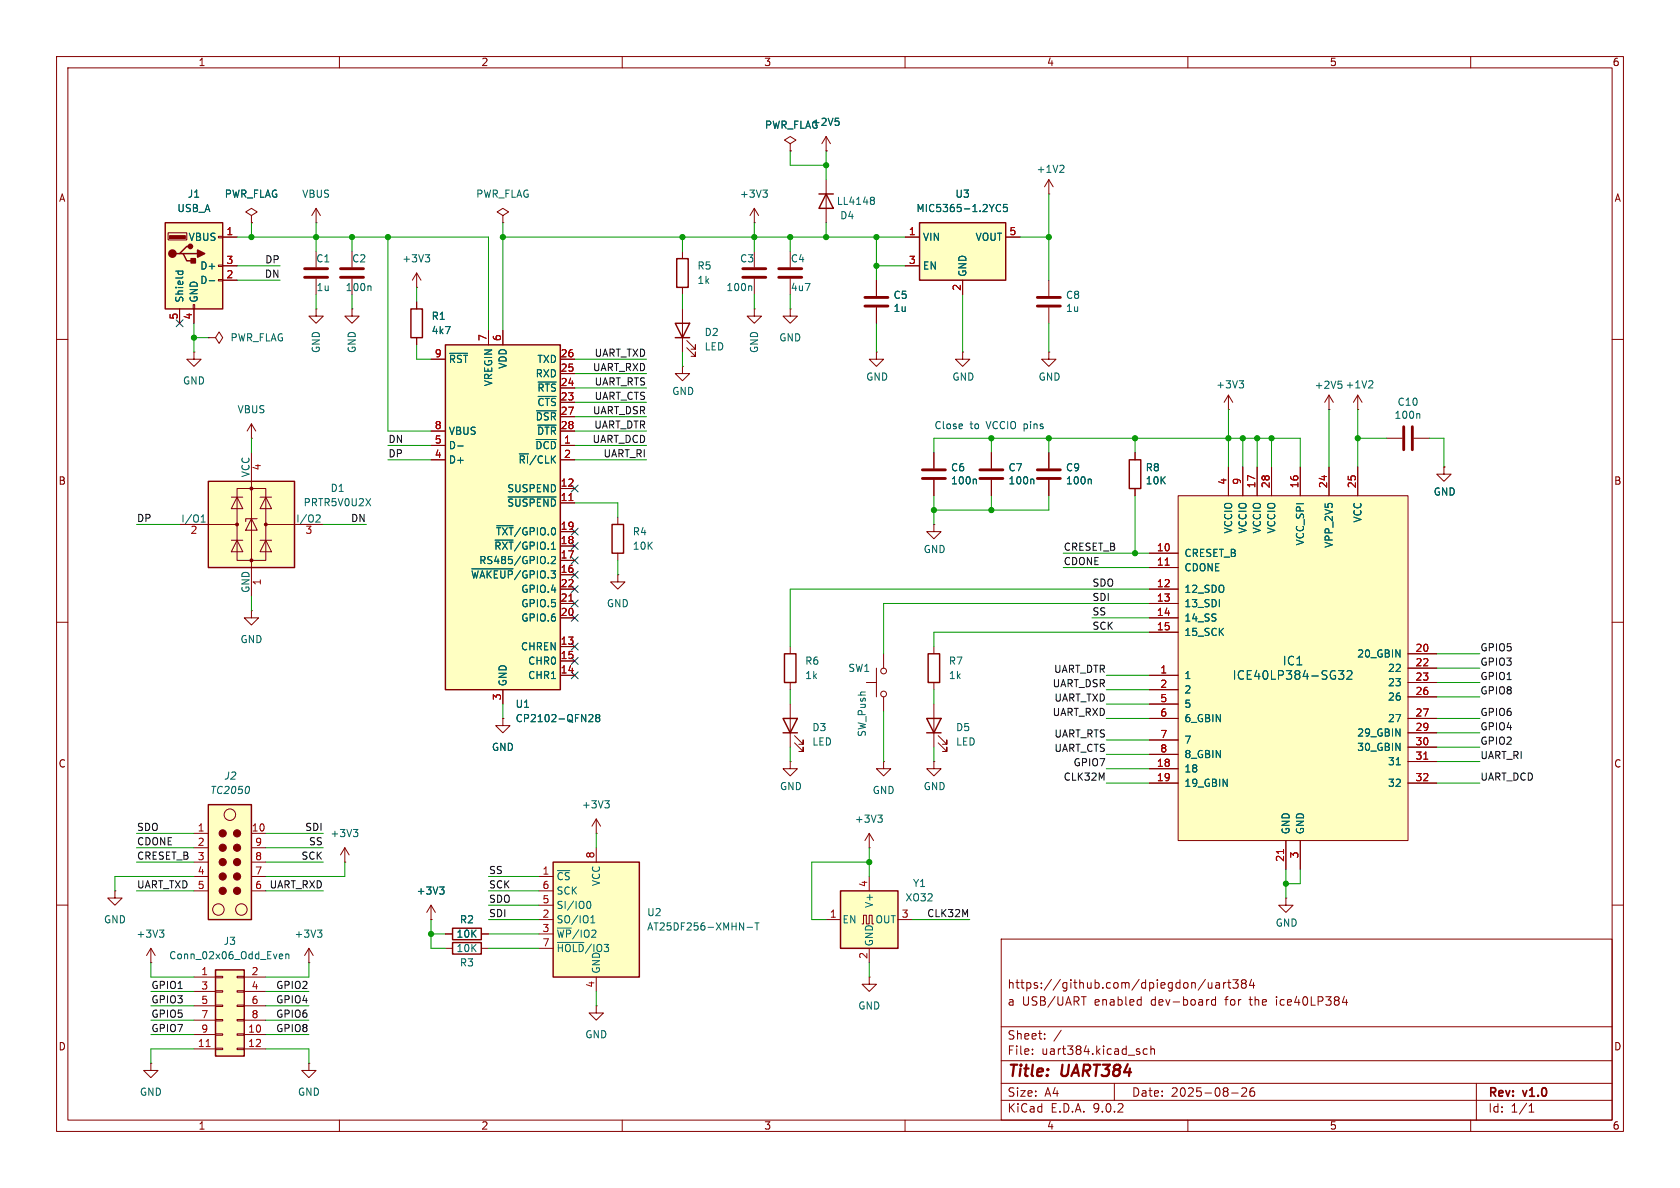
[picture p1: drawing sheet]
<svg xmlns="http://www.w3.org/2000/svg" width="297mm" height="210mm" viewBox="0 0 297 210" stroke-linecap="round" stroke-linejoin="round" font-family="sans-serif">
<g fill="none" stroke="#840000" stroke-width=".18">
<path d="M10 10h277v190h-277zM12 12h273v186h-273zM60 10v2M110 10v2M160 10v2M210 10v2M260 10v2M55.9 39.4h.1M55.9 36.8l-.8 1.3M55.9 36.8l.7 1.3M55.9 36.8v2.6M185.4 34.3h.1"/>
<path d="M185.4 31.8v2.5M185.4 31.8l-.7 1.2M185.4 31.8l.8 1.2M36.8 59.7h1.3l.6-1 .7 1-.7 1-.6-1M36.8 59.7h.1M73.7 50.8h.1M73.7 48.3v2.5M73.7 53.3v1.3M73.7 59.7v1.3M73.7 48.3l-.8 1.2M73.7 48.3l.7 1.2M185.4 49.5v2.8"/>
<path d="M185.4 54.4v2.8M10 60h2M170.2 62.2v1.3h1.2l-1.2 1.3-1.3-1.3h1.3M170.2 62.2h.1M185.4 62.2v1.3h1.3l-1.3 1.3-1.3-1.3h1.3M185.4 62.2h.1M285 60h2M10 110h2M285 110h2M10 160h2M177 166h108v32h-108zM191.2 176.2h.8"/>
<path d="M201.3 176.7l.4 .1M201.7 176.2v1.5M201.7 177.6l-.4 .1M213.1 173.1l-1.3 2M213.6 173.7l.1 .9 .3 .1 .2-.1M213.6 176.7h.1M214.2 173.7v1M214.9 176.8l-.4-.1-.3 .3v.4l.1 .2h.6M214.9 176.2v1.5M215 173.8h.5l.1 .9M215.6 174.1h-.5a.29 .29 0 0 0-.2 .3 .29 .29 0 0 0 .2 .3l.5-.1M216.3 173.7v1"/>
<path d="M216.7 173.7l-.2 .1-.2 .2M217 173.7h.6M217.2 173.2v1.3l.4 .2M218 173.2h.9l-.5 .6 .4 .1v.7l-.2 .1h-.4l-.2-.1M219.7 173.8l-.2 .3v.5l.2 .1 .5-.1 .1-.2-.1-.4-.2-.2M219.7 173.8l-.2-.2 .2-.4 .5 .1 .1 .2-.3 .3M219.7 173.8h.3M221.2 173.1l-.3 1.1h.9M221.6 173.7v1M237.3 177.2h.9M238 176.7v1M285 160h2"/>
<path d="M60 198v2M110 198v2M160 198v2M177 194.5h108M177 191.5h108M177 187.5h108M177 181.5h108M182.5 186.3v.1M182.5 185.5v.1M184.7 183.6v.1M184.7 182.8v.1M187.6 182.1l-1.3 2"/>
<path d="M197 191.5v3M202.8 185.5l-.4-.1-.3 .3v.4l.1 .2h.6M203.5 185.5l.2-.1 .3 .1 .1 .9M203.5 184.9v1.5M210 198v2M217.7 193.2h1.2M219.5 192.4l.6-.1 .2 .1 .1 .3-.9 1.1h.9M221.7 192.3a.59 .59 0 0 0-.7 .6v.6l.1 .2 .4 .1 .2-.1 .1-.5-.1-.3h-.5l-.2 .3M260 198v2M261 191.5v6.5M270.3 196.6h.9M270.3 195.5l.4-.4v1.5"/>
</g>
<path d="M183.4 52.6h4.1M183.4 54.1h4.1" fill="none" stroke="#840000" stroke-width=".51"/>
<path d="M187.9 29.2l.2 .2-.1 .3-.7 .8h.8M75.2 45h.8l-.5 .5M75.7 45.5l.3 .3v.3l-.3 .2" fill="none" stroke="#006464" stroke-width=".18"/>
<path d="M72.6 54.6h2.1v5.1h-2.1z" fill="none" stroke="#840000" stroke-width=".25"/>
<path d="M162.6 39.4h15.2v10.1h-15.2z" fill="#ffffc2"/>
<path d="M144.8 34.3h2.5M146 34.3l1.3 2.5h-2.5zM162.6 39.4h15.2v10.1h-15.2z" fill="none" stroke="#840000" stroke-width=".25"/>
<path d="M44.4 38.1l1.1-.6-1.1-.7-1 .7 1 .6v1.3M44.4 39.4h.1M146 31.8v7.6M160 41.9h2.6M160 47h2.6M170.2 49.5v2.6M177.8 41.9h2.5M165.1 80v2.8M165.1 84.8v2.8" fill="none" stroke="#840000" stroke-width=".18"/>
<path d="M154.1 34.9h.2l.3 .2-.3 .3M154.1 35.4h.2M154.3 35.4l.3 .3v.2l-.1 .2h-.4M176.1 36.9l.2 .4 .4 .1 .2-.1M176.9 36.3l-.2-.2-.4 .1-.2 .5M178 36.1h-.6v.6l.2-.1 .4 .1 .1 .2-.1 .4-.1 .1-.5-.1M172.4 84.7l.2 .2v.6" fill="none" stroke="#006464" stroke-width=".18"/>
<path d="M163.1 83.1h4M163.1 84.6h4" fill="none" stroke="#840000" stroke-width=".51"/>
<path d="M29.2 39.4h10.2v15.2h-10.2z" fill="#ffffc2"/>
<path d="M29.2 39.4h10.2v15.2h-10.2zM31.7 44.8h.7l.6 1.3h1.3M32.4 44.8h2.5M33.7 43.6h-.7l-1.3 1.2h-.6M108.2 92.7h2v5.1h-2zM199.6 81.3h2.1v5.1h-2.1z" fill="none" stroke="#840000" stroke-width=".25"/>
<g fill="#840000" stroke="#840000" stroke-width=".25">
<path d="M33.8 45.7h.7v.8h-.7z"/>
<path d="M34.9 44.2l1.3 .6-1.3 .7z"/>
<circle cx="30.5" cy="44.8" r=".63"/>
<circle cx="33.7" cy="43.6" r=".38"/>
</g>
<path d="M30 41.7h2.8v.5h-2.8z" fill="#840000" stroke="#840000" stroke-width=".18"/>
<g fill="none" stroke="#840000" stroke-width=".18">
<path d="M29.7 41.1h3.3v1.3h-3.3zM31.7 54.6v2.6M34.2 53.8h.2v.8h-.2zM34.3 54.6v2.6M38.6 41.8h.8v.2h-.8zM38.6 46.9h.8v.2h-.8zM38.6 49.4h.8v.3h-.8zM39.4 41.9h2.5M39.4 47h2.5M39.4 49.5h2.5M62.2 54.6v1.3h1.3l-1.3 1.3-1.2-1.3h1.2M62.2 54.6h.1"/>
<path d="M154.9 49.5v2.8M154.9 54.4v2.8M154.9 62.2v1.3h1.3l-1.3 1.3-1.2-1.3h1.2M154.9 62.2h.1M240 72.4h.1M240 69.9l-.7 1.2M240 69.9l.8 1.2M240 69.9v2.5M245.1 77.5h2.8M249.9 77.5h2.8M109.2 91.4v1.3M109.2 97.8v1.3"/>
<path d="M175.3 80v2.8M175.3 84.8v2.8M185.4 80v2.8M185.4 84.8v2.8M200.7 80v1.3M200.7 86.4v1.2"/>
</g>
<path d="M31.1 47.9h1.2M31.5 47.9v.4M32.3 47.9v.4M37 49.6h1M242.5 67.3l.2 .2-.1 .3-.7 .8h.8M250.8 73.1l.2 .2v.7M182.6 84.7l.2 .2v.6M192.7 84.7l.2 .2v.6" fill="none" stroke="#006464" stroke-width=".18"/>
<path d="M152.9 52.6h4.1M152.9 54.1h4.1M248.2 75.4v4.1M249.7 75.4v4.1M173.2 83.1h4.1M173.2 84.6h4.1M183.4 83.1h4.1M183.4 84.6h4.1" fill="none" stroke="#840000" stroke-width=".51"/>
<path d="M78.7 61h20.4v60.9h-20.4z" fill="#ffffc2"/>
<path d="M78.7 61h20.4v60.9h-20.4z" fill="none" stroke="#840000" stroke-width=".25"/>
<g fill="none" stroke="#840000" stroke-width=".18">
<path d="M86.4 58.4v2.6M88.9 58.4v2.6M76.2 63.5h2.5M76.2 76.2h2.5M76.2 78.7h2.5M99.1 63.5h2.5M99.1 76.2h2.5M99.1 78.7h2.5M99.1 66h2.5M99.1 68.6h2.5M99.1 71.1h2.5M99.1 73.7h2.5"/>
<path d="M234.9 72.4h.1M234.9 69.9l-.7 1.2M234.9 69.9l.8 1.2M234.9 69.9v2.5M76.2 81.3h2.5M99.1 81.3h2.5M99.1 86.4h2.5M99.1 88.9h2.5M99.1 94h2.5M99.1 96.5h2.5M99.1 99.1h2.5M99.1 101.6h2.5"/>
<path d="M99.1 104.1h2.5M99.1 106.7h2.5M99.1 109.2h2.5M99.1 114.3h2.5M99.1 116.8h2.5M99.1 119.4h2.5M109.2 101.6v1.3h1.3l-1.3 1.2-1.3-1.2h1.3M109.2 101.6h.1M88.9 127v1.3h1.3l-1.3 1.2-1.3-1.2h1.3M88.9 127h.1M88.9 121.9v2.6M105.4 147.3h.1"/>
<path d="M105.4 144.8l-.8 1.3M105.4 144.8l.8 1.3M105.4 144.8v2.5M227.3 158.8v1.2h1.3l-1.3 1.3-1.2-1.3h1.2M227.3 158.8h.1M105.4 177.8v1.3h1.3l-1.3 1.2-1.3-1.2h1.3M105.4 177.8h.1M54.6 188v1.2h1.3l-1.3 1.3-1.3-1.3h1.3M54.6 188h.1"/>
</g>
<g fill="none" stroke="#006464" stroke-width=".18">
<path d="M79.5 62.5h3.2M80.9 78.8h1M94.8 77.7h3.5M94.8 72.6h3.5M95.1 75.2h3.2M95.1 67.5h3.2M95.1 70.1h3.2M236.6 67.4h.6M237 67.9l.2 .2M237.2 68.4l-.2 .3M87.5 95.5h3.2M87.8 92.9h2.9"/>
<path d="M89.8 87.9h8.5M96.9 99.5v.1M97.5 98.5l.5-.1 .2 .3-.8 .9h.8M83.4 100.6h7.3M104.3 126.3l.4 .1 .1 .3-.8 .9h.8M105.5 126.9l-.2-.3 .2-.3h.3l.2 .3-.2 .3M105.5 126.9l-.2 .2 .1 .4 .1 .1 .4-.1 .1-.2v-.2l-.2-.2M105.5 126.9h.3M106.9 141.5h.8l-.4 .5M107.5 142l.2 .3v.3l-.2 .2"/>
</g>
<path d="M100.6 88.5h.7M100.6 106.3h.7" fill="none" stroke="#a90000" stroke-width=".18"/>
<path d="M38.1 171.5h5.1v15.2h-5.1z" fill="#ffffc2"/>
<path d="M138.7 115.6h2v5.1h-2zM38.1 171.5h5.1v15.2h-5.1z" fill="none" stroke="#840000" stroke-width=".25"/>
<g fill="none" stroke="#840000" stroke-width=".18">
<path d="M139.7 114.3v1.3M139.7 120.7v1.2M34.3 172.7h3.8M34.3 175.3h3.8M34.3 177.8h3.8M38.1 172.6h1.3v.2h-1.3zM38.1 175.1h1.3v.3h-1.3zM38.1 177.7h1.3v.2h-1.3zM41.9 172.6h1.3v.2h-1.3zM41.9 175.1h1.3v.3h-1.3zM41.9 177.7h1.3v.2h-1.3zM43.2 172.7h3.8"/>
<path d="M43.2 175.3h3.8M43.2 177.8h3.8M34.3 180.3h3.8M34.3 182.9h3.8M34.3 185.4h3.8M38.1 180.2h1.3v.3h-1.3zM38.1 182.8h1.3v.2h-1.3zM38.1 185.3h1.3v.2h-1.3zM41.9 180.2h1.3v.3h-1.3zM41.9 182.8h1.3v.2h-1.3zM41.9 185.3h1.3v.2h-1.3zM43.2 180.3h3.8"/>
<path d="M43.2 182.9h3.8M43.2 185.4h3.8"/>
</g>
<path d="M36.4 185h.8" fill="none" stroke="#a90000" stroke-width=".18"/>
<path d="M49.6 168.6l.3 .1 .1 .2-.6 .2M49.9 169.4l-.3 .1M50.5 168.8l.2-.2 .3 .1 .1 .8M50.5 168.6v.9" fill="none" stroke="#006464" stroke-width=".18"/>
<path d="M36.8 142.2h7.6v20.4h-7.6z" fill="#ffffc2"/>
<path d="M138.4 127h2.6l-1.3 2.5zM138.4 129.5h2.6M36.8 142.2h7.6v20.4h-7.6z" fill="none" stroke="#840000" stroke-width=".25"/>
<g fill="none" stroke="#840000" stroke-width=".18">
<path d="M139.7 134.6v1.3h1.3l-1.3 1.3-1.3-1.3h1.3M139.7 134.6h.1M139.7 124.5v7.6M140.5 131.3l1.5 1.5v-.7v.7h-.8M140.5 130l1.5 1.6v-.8v.8h-.8M34.3 147.3h2.5M34.3 149.9h2.5M34.3 152.4h2.5M34.3 154.9h2.5M34.3 157.5h2.5M44.4 147.3h2.6M44.4 149.9h2.6"/>
<path d="M44.4 152.4h2.6M44.4 154.9h2.6M44.4 157.5h2.6"/>
<circle cx="40.6" cy="144" r="1.02"/>
<circle cx="38.6" cy="160.8" r="1.02"/>
<circle cx="42.7" cy="160.8" r="1.02"/>
</g>
<g fill="#840000" stroke="#840000" stroke-width=".18">
<circle cx="39.4" cy="147.3" r=".63"/>
<circle cx="39.4" cy="149.9" r=".63"/>
<circle cx="39.4" cy="152.4" r=".63"/>
<circle cx="39.4" cy="154.9" r=".63"/>
<circle cx="39.4" cy="157.5" r=".63"/>
<circle cx="41.9" cy="147.3" r=".63"/>
<circle cx="41.9" cy="149.9" r=".63"/>
<circle cx="41.9" cy="152.4" r=".63"/>
<circle cx="41.9" cy="154.9" r=".63"/>
<circle cx="41.9" cy="157.5" r=".63"/>
</g>
<path d="M44.1 139.3v.5" fill="none" stroke="#006464" stroke-width=".18"/>
<path d="M97.8 152.4h15.2v20.3h-15.2z" fill="#ffffc2"/>
<path d="M119.4 57.2h2.5l-1.3 2.5zM119.4 59.7h2.5M119.6 45.7h2.1v5.1h-2.1zM164.1 115.6h2v5.1h-2zM163.8 127h2.6l-1.3 2.5zM163.8 129.5h2.6M97.8 152.4h15.2v20.3h-15.2zM80 166.6h5.1v2.1h-5.1zM80 164.1h5.1v2h-5.1z" fill="none" stroke="#840000" stroke-width=".25"/>
<g fill="none" stroke="#840000" stroke-width=".18">
<path d="M88.9 38.1l1-.6-1-.7-1 .7 1 .6v1.3M88.9 39.4h.1M133.3 39.4h.1M133.3 36.8v2.6M133.3 36.8l-.7 1.3M133.3 36.8l.8 1.3M139.7 25.4l1-.6-1-.7-1 .7 1 .6v1.3M139.7 26.7h.1M146 26.7h.1M146 24.1l-.7 1.3M146 24.1l.8 1.3M146 24.1v2.6"/>
<path d="M55.9 54.6v1.3h1.2l-1.2 1.3-1.3-1.3h1.3M55.9 54.6h.1M55.9 44.5v2.7M55.9 49.3v2.8M62.2 44.5v2.7M62.2 49.3v2.8M120.6 44.5v1.2M120.6 50.8v1.3M120.6 54.6v7.6M133.3 54.6v1.3h1.3l-1.3 1.3-1.2-1.3h1.2M133.3 54.6h.1M133.3 44.5v2.7"/>
<path d="M133.3 49.3v2.8M139.7 54.6v1.3h1.3l-1.3 1.3-1.3-1.3h1.3M139.7 54.6h.1M139.7 44.5v2.7M139.7 49.3v2.8M121.4 61.5l1.5 1.5v-.8v.8h-.7M121.4 60.2l1.5 1.5v-.7v.7h-.7M217.2 72.4h.1M217.2 69.9l-.8 1.2M217.2 69.9l.7 1.2M217.2 69.9v2.5M165.1 92.7v1.3h1.3l-1.3 1.3-1.3-1.3h1.3"/>
<path d="M165.1 92.7h.1M255.3 82.6v1.2h1.2l-1.2 1.3-1.3-1.3h1.3M255.3 82.6h.1M154.9 118.1v5.1M156.2 115.6v2.5M165.1 114.3v1.3M153.2 120.7h1.7M156.2 134.6v1.3h1.3l-1.3 1.3-1.3-1.3h1.3M156.2 134.6h.1M156.2 123.2v2.5M165.1 134.6v1.3h1.3l-1.3 1.3-1.3-1.3h1.3M165.1 134.6h.1"/>
<path d="M165.1 120.7v1.2M165.1 124.5v7.6M165.9 131.3l1.5 1.5v-.7v.7h-.8M165.9 130l1.5 1.6v-.8v.8h-.8M20.3 157.5v1.3h1.3l-1.3 1.2-1.3-1.2h1.3M20.3 157.5h.1M61 152.4h.1M61 149.9l-.8 1.2M61 149.9l.7 1.2M61 149.9v2.5M95.2 154.9h2.6M95.2 157.5h2.6"/>
<path d="M105.4 149.9v2.5M153.7 149.9h.1M153.7 147.3l-.8 1.3M153.7 147.3l.7 1.3M153.7 147.3v2.6M26.7 170.2h.1M26.7 167.6l-.8 1.3M26.7 167.6l.7 1.3M26.7 167.6v2.6M54.6 170.2h.1M54.6 167.6l-.8 1.3M54.6 167.6l.8 1.3"/>
<path d="M54.6 167.6v2.6M76.2 162.6h.1M76.2 160l-.8 1.3M76.2 160l.8 1.3M76.2 160v2.6M78.7 165.1h1.3M78.7 167.6h1.3M85.1 165.1h1.3M85.1 167.6h1.3M95.2 160h2.6M95.2 162.6h2.6M95.2 165.1h2.6"/>
<path d="M95.2 167.6h2.6M105.4 172.7v2.6M26.7 188v1.2h1.2l-1.2 1.3-1.3-1.3h1.3M26.7 188h.1"/>
<circle cx="156.2" cy="118.6" r=".51"/>
<circle cx="156.2" cy="122.7" r=".51"/>
</g>
<g fill="none" stroke="#006464" stroke-width=".18">
<path d="M134.9 33.6h.7l-.4 .5M135.4 34.1l.2 .2v.3l-.2 .3M147.7 20.9h.6M148.1 21.4l.2 .2v.3l-.2 .3M65.4 50.5l.2 .2v.7M132.7 50.5l.2 .2v.7M219.1 67.3h.7l-.4 .5M219.6 67.8l.2 .2v.3l-.2 .3M62.5 146.6h.8l-.5 .5M63 147.1l.3 .3v.3l-.3 .2M77.7 156.8h.8l-.4 .5M78.3 157.3l.2 .2v.3l-.2 .3"/>
<path d="M103.8 159.5l.2-.2a.68 .68 0 0 1 .5 .7 .68 .68 0 0 1-.5 .6l-.2-.1M155.2 144.1h.8l-.5 .5M155.7 144.6l.3 .2v.3l-.3 .3M28.2 164.4h.8l-.5 .5M28.7 164.9l.3 .2v.3l-.3 .3M56.1 164.4h.8l-.4 .5M56.7 164.9l.2 .2v.3l-.2 .3M98.5 166.6h4.7M104.4 163.1h.8M104.4 162.2l.4-.3v1.2M132.1 163.9h.9M133.5 163.1h.7"/>
<path d="M133.8 163.1v1.3"/>
</g>
<path d="M53.8 47.5h4.1M53.8 49h4.1M60.2 47.5h4.1M60.2 49h4.1M131.3 47.5h4.1M131.3 49h4.1M137.7 47.5h4M137.7 49h4" fill="none" stroke="#840000" stroke-width=".51"/>
<path d="M148.6 157.5h10.1v10.1h-10.1z" fill="#ffffc2"/>
<path d="M148.6 157.5h10.1v10.1h-10.1z" fill="none" stroke="#840000" stroke-width=".25"/>
<path d="M153.7 154.9v2.6M146 162.6h2.6M152.4 163.3h.3v-1.5h.5v1.5h.5v-1.5h.5v1.5h.2M153.7 172.7v1.3h1.2l-1.2 1.3-1.3-1.3h1.3M153.7 172.7h.1M153.7 167.6v2.6M158.7 162.6h2.6" fill="none" stroke="#840000" stroke-width=".18"/>
<path d="M208.3 87.6h40.6v61h-40.6z" fill="#ffffc2"/>
<g fill="none" stroke="#840000" stroke-width=".18">
<path d="M120.6 64.8v1.2h1.3l-1.3 1.3-1.2-1.3h1.2M120.6 64.8h.1M203.2 97.8h5.1M208.3 87.6h40.6v61h-40.6zM217.2 82.6v5M219.7 82.6v5M222.2 82.6v5M224.8 82.6v5M229.9 82.6v5M234.9 82.6v5M240 82.6v5M44.4 108v1.2h1.3l-1.3 1.3-1.2-1.3h1.2"/>
<path d="M44.4 108h.1M203.2 100.3h5.1M203.2 104.1h5.1M203.2 106.7h5.1M203.2 109.2h5.1M203.2 111.8h5.1M203.2 119.4h5.1M248.9 115.6h5.1M248.9 118.1h5.1M203.2 121.9h5.1M203.2 124.5h5.1M203.2 127h5.1"/>
<path d="M203.2 130.8h5.1M203.2 133.4h5.1M203.2 135.9h5.1M203.2 138.4h5.1M248.9 127h5.1M248.9 138.4h5.1M248.9 120.7h5.1M248.9 123.2h5.1M248.9 129.5h5.1M248.9 132.1h5.1M248.9 134.6h5.1M227.3 148.6v5.1"/>
<path d="M229.9 148.6v5.1"/>
</g>
<path d="M206 99.9h.7M251.7 134.2h.7M226.9 150.2v.7" fill="none" stroke="#a90000" stroke-width=".18"/>
<path d="M236.6 118.6h1l-.5 .5 .4 .2v.6l-.2 .2h-.5l-.2-.2M238.1 118.7l.6-.1 .2 .1 .1 .3-.9 1.1h.9M246.8 135.2h.8" fill="none" stroke="#006464" stroke-width=".18"/>
<path d="M36.8 85.1h15.3v15.2h-15.3z" fill="#ffffc2"/>
<path d="M36.8 85.1h15.3v15.2h-15.3z" fill="none" stroke="#840000" stroke-width=".25"/>
<g fill="none" stroke="#840000" stroke-width=".18">
<path d="M44.4 39.4h.1M139.7 26.7h.1M146 26.7h.1M31.7 54.6v2.6M34.3 54.6v2.6M39.4 41.9h2.5M39.4 47h2.5M39.4 49.5h2.5M73.7 53.3v1.3M73.7 59.7v1.3M86.4 58.4v2.6M88.9 58.4v2.6"/>
<path d="M154.9 49.5v2.8M154.9 54.4v2.8M160 41.9h2.6M160 47h2.6M170.2 49.5v2.6M177.8 41.9h2.5M34.3 62.2v1.3h1.3l-1.3 1.3-1.3-1.3h1.3M34.3 62.2h.1M44.4 77.5h.1M44.4 74.9v2.6M44.4 74.9l-.7 1.3M44.4 74.9l.8 1.3"/>
<path d="M76.2 63.5h2.5M76.2 76.2h2.5M76.2 78.7h2.5M99.1 63.5h2.5M99.1 76.2h2.5M99.1 78.7h2.5M99.1 66h2.5M99.1 68.6h2.5M99.1 71.1h2.5M99.1 73.7h2.5M31.7 92.7h10.2M40.9 87.9h2"/>
<path d="M40.9 95.5h2M41.9 86.4h5.1v12.7h-5.1zM41.9 87.9l1 2h-2zM41.9 95.5l1 2h-2zM44.4 91.7l1.1 2h-2.1zM44.4 80v25.4M45.5 91.7h-2.1v.5M46 87.9h2M46 95.5h2M47 87.9l1 2h-2zM47 95.5l1 2h-2zM47 92.7h10.1"/>
<path d="M76.2 81.3h2.5M99.1 81.3h2.5M99.1 86.4h2.5M99.1 88.9h2.5M99.1 94h2.5M99.1 96.5h2.5M99.1 99.1h2.5M165.1 80v2.8M165.1 84.8v2.8M175.3 80v2.8M175.3 84.8v2.8M185.4 80v2.8"/>
<path d="M185.4 84.8v2.8M200.7 80v1.3M200.7 86.4v1.2M203.2 97.8h5.1M217.2 82.6v5M219.7 82.6v5M222.2 82.6v5M224.8 82.6v5M229.9 82.6v5M234.9 82.6v5M240 82.6v5M255.3 82.6h.1"/>
<path d="M99.1 101.6h2.5M99.1 104.1h2.5M99.1 106.7h2.5M99.1 109.2h2.5M99.1 114.3h2.5M99.1 116.8h2.5M99.1 119.4h2.5M203.2 104.1h5.1M203.2 106.7h5.1M203.2 109.2h5.1M203.2 119.4h5.1M203.2 100.3h5.1"/>
<path d="M203.2 111.8h5.1M248.9 115.6h5.1M248.9 118.1h5.1M88.9 127h.1M88.9 121.9v2.6M203.2 121.9h5.1M203.2 124.5h5.1M203.2 127h5.1M203.2 130.8h5.1M203.2 133.4h5.1M203.2 135.9h5.1M203.2 138.4h5.1"/>
<path d="M248.9 127h5.1M248.9 138.4h5.1M248.9 120.7h5.1M248.9 123.2h5.1M248.9 129.5h5.1M248.9 132.1h5.1M248.9 134.6h5.1M227.3 148.6v5.1M229.9 148.6v5.1M76.2 162.6h.1M78.7 165.1h1.3M85.1 165.1h1.3"/>
</g>
<g fill="#840000" stroke="#840000" stroke-width=".18">
<circle cx="41.9" cy="92.7" r=".25"/>
<circle cx="44.4" cy="86.4" r=".25"/>
<circle cx="44.4" cy="99.1" r=".25"/>
<circle cx="47" cy="92.7" r=".25"/>
</g>
<g fill="none" stroke="#006464" stroke-width=".18">
<path d="M147.7 20.9h.6M148.1 21.4l.2 .2v.3l-.2 .3M176.1 36.9l.2 .4 .4 .1 .2-.1M176.9 36.3l-.2-.2-.4 .1-.2 .5M178 36.1h-.6v.6l.2-.1 .4 .1 .1 .2-.1 .4-.1 .1-.5-.1M31.1 47.9h1.2M31.5 47.9v.4M32.3 47.9v.4M37 49.6h1M79.5 62.5h3.2M80.9 78.8h1M94.8 77.7h3.5"/>
<path d="M94.8 72.6h3.5M95.1 75.2h3.2M95.1 67.5h3.2M95.1 70.1h3.2M35.6 92.3h.7M35.6 91.4l.3-.4v1.3M56.1 91l.4 .1 .1 .3-.8 .9h.8M87.5 95.5h3.2M87.8 92.9h2.9M89.8 87.9h8.5M96.9 99.5v.1M97.5 98.5l.5-.1 .2 .3-.8 .9h.8"/>
<path d="M172.4 84.7l.2 .2v.6M182.6 84.7l.2 .2v.6M192.7 84.7l.2 .2v.6M83.4 100.6h7.3M236.6 118.6h1l-.5 .5 .4 .2v.6l-.2 .2h-.5l-.2-.2M238.1 118.7l.6-.1 .2 .1 .1 .3-.9 1.1h.9M104.3 126.3l.4 .1 .1 .3-.8 .9h.8M105.5 126.9l-.2-.3 .2-.3h.3l.2 .3-.2 .3M105.5 126.9l-.2 .2 .1 .4 .1 .1 .4-.1 .1-.2v-.2l-.2-.2M105.5 126.9h.3M246.8 135.2h.8M77.7 156.8h.8l-.4 .5"/>
<path d="M78.3 157.3l.2 .2v.3l-.2 .3"/>
</g>
<g fill="none" stroke="#009600" stroke-width=".18">
<path d="M44.4 39.4v2.5M55.9 39.4v5.1M88.9 39.4v19M133.3 39.4v5.1M139.7 26.7v2.5h6.3M146 26.7v5.1M146 39.4v2.5M185.4 34.3v15.2M34.3 57.2v5M34.3 59.7h2.5M41.9 47h7.6M41.9 49.5h7.6"/>
<path d="M41.9 41.9h44.5v16.5M55.9 52.1v2.5M62.2 41.9v2.6M62.2 52.1v2.5M68.6 41.9v34.3h7.6M73.7 50.8v2.5M88.9 41.9h71.1M120.6 41.9v2.6M120.6 52.1v2.5M133.3 52.1v2.5M139.7 41.9v2.6M139.7 52.1v2.5"/>
<path d="M154.9 47h5.1M154.9 41.9v7.6M154.9 57.2v5M170.2 52.1v10.1M180.3 41.9h5.1M185.4 57.2v5M44.4 77.5v2.5M68.6 78.7h7.6M73.7 61v2.5h2.5M101.6 76.2h12.7M101.6 73.7h12.7M101.6 78.7h12.7"/>
<path d="M101.6 63.5h12.7M101.6 68.6h12.7M101.6 66h12.7M101.6 71.1h12.7M120.6 62.2v2.6M175.3 77.5v2.5M185.4 77.5v2.5M200.7 77.5v2.5M217.2 72.4v10.2M219.7 77.5v5.1M222.2 77.5v5.1M224.8 77.5v5.1"/>
<path d="M234.9 72.4v10.2M240 77.5h5.1M240 72.4v10.2M252.7 77.5h2.6v5.1M24.1 92.7h7.6M57.1 92.7h7.7M68.6 81.3h7.6M101.6 81.3h12.7M101.6 88.9h7.6v2.5M109.2 99.1v2.5M165.1 80v-2.5h64.8v5.1M165.1 87.6v5.1"/>
<path d="M175.3 87.6v2.6M185.4 87.6v2.6h-20.3M188 97.8h15.2M200.7 87.6v10.2M44.4 105.4v2.6M188 100.3h15.2M193 109.2h10.2M195.6 119.4h7.6M203.2 106.7h-47v8.9M203.2 111.8h-38.1v2.5M203.2 104.1h-63.5v10.2M254 115.6h7.6"/>
<path d="M254 118.1h7.6M88.9 124.5v2.5M139.7 121.9v2.6M139.7 132.1v2.5M156.2 125.7v8.9M165.1 121.9v2.6M165.1 132.1v2.5M195.6 138.4h7.6M195.6 121.9h7.6M195.6 133.4h7.6M195.6 135.9h7.6M195.6 130.8h7.6"/>
<path d="M195.6 127h7.6M195.6 124.5h7.6M254 138.4h7.6M254 127h7.6M254 132.1h7.6M254 129.5h7.6M254 134.6h7.6M254 120.7h7.6M254 123.2h7.6M24.1 152.4h10.2M24.1 157.5h10.2M24.1 149.9h10.2"/>
<path d="M24.1 147.3h10.2M34.3 154.9h-14v2.6M47 152.4h10.1M47 157.5h10.1M47 149.9h10.1M47 147.3h10.1M61 152.4v2.5h-14M86.4 157.5h8.8M86.4 154.9h8.8M105.4 147.3v2.6M153.7 152.4h-10.2v10.2h2.5M153.7 149.9v5"/>
<path d="M227.3 153.7v5.1M229.9 153.7v2.5h-2.6M26.7 175.3h7.6M26.7 170.2v2.5h7.6M26.7 177.8h7.6M47 175.3h7.6M47 177.8h7.6M54.6 170.2v2.5h-7.6M76.2 162.6v5h2.5M76.2 165.1h2.5M86.4 162.6h8.8M86.4 167.6h8.8"/>
<path d="M86.4 165.1h8.8M86.4 160h8.8M105.4 175.3v2.5M153.7 170.2v2.5M161.3 162.6h10.1M26.7 182.9h7.6M26.7 180.3h7.6M34.3 185.4h-7.6v2.6M47 182.9h7.6M47 185.4h7.6v2.6M47 180.3h7.6"/>
</g>
<g fill="none" stroke="#000084" stroke-width=".18">
<path d="M31.1 56.5l1.3 1.3M32.4 56.5l-1.3 1.3M101 98.5l1.2 1.2M101 93.4l1.2 1.2M101 95.9l1.2 1.2M101 85.8l1.2 1.2M102.2 98.5l-1.2 1.2M102.2 93.4l-1.2 1.2M102.2 95.9l-1.2 1.2M102.2 85.8l-1.2 1.2M101 103.5l1.2 1.2M101 101l1.2 1.2"/>
<path d="M101 113.7l1.2 1.2M101 116.2l1.2 1.2M101 118.8l1.2 1.2M101 108.6l1.2 1.2M101 106.1l1.2 1.2M102.2 103.5l-1.2 1.2M102.2 101l-1.2 1.2M102.2 113.7l-1.2 1.2M102.2 116.2l-1.2 1.2M102.2 118.8l-1.2 1.2M102.2 108.6l-1.2 1.2M102.2 106.1l-1.2 1.2"/>
</g>
<path d="M100.6 88.5h.7M206 99.9h.7M100.6 106.3h.7M251.7 134.2h.7M226.9 150.2v.7" fill="none" stroke="#a90000" stroke-width=".18"/>
<g fill="#009600" stroke="#009600" stroke-width=".18">
<circle cx="146" cy="29.2" r=".46"/>
<circle cx="120.6" cy="41.9" r=".46"/>
<circle cx="133.3" cy="41.9" r=".46"/>
<circle cx="146" cy="41.9" r=".46"/>
<circle cx="139.7" cy="41.9" r=".46"/>
<circle cx="34.3" cy="59.7" r=".46"/>
<circle cx="44.4" cy="41.9" r=".46"/>
<circle cx="68.6" cy="41.9" r=".46"/>
<circle cx="62.2" cy="41.9" r=".46"/>
<circle cx="55.9" cy="41.9" r=".46"/>
<circle cx="76.2" cy="165.1" r=".46"/>
<circle cx="88.9" cy="41.9" r=".46"/>
<circle cx="185.4" cy="41.9" r=".46"/>
<circle cx="165.1" cy="90.2" r=".46"/>
<circle cx="175.3" cy="90.2" r=".46"/>
<circle cx="154.9" cy="47" r=".46"/>
<circle cx="154.9" cy="41.9" r=".46"/>
<circle cx="175.3" cy="77.5" r=".46"/>
<circle cx="200.7" cy="77.5" r=".46"/>
<circle cx="185.4" cy="77.5" r=".46"/>
<circle cx="224.8" cy="77.5" r=".46"/>
<circle cx="222.2" cy="77.5" r=".46"/>
<circle cx="217.2" cy="77.5" r=".46"/>
<circle cx="219.7" cy="77.5" r=".46"/>
<circle cx="227.3" cy="156.2" r=".46"/>
<circle cx="240" cy="77.5" r=".46"/>
<circle cx="200.7" cy="97.8" r=".46"/>
<circle cx="153.7" cy="152.4" r=".46"/>
</g>
<g font-size="2.8" fill="#840000">
<text x="178" y="190.9">Title:</text>
<text x="187.7" y="190.9">UART384</text>
</g>
<g font-size="2.1" fill="#006464">
<text x="226.7" y="117.8">IC1</text>
<text x="217.8" y="120.4">ICE40LP384-SG32</text>
</g>
<g font-size="2.1" fill="#840000">
<text x="178" y="178">a</text>
<text x="178" y="175">https://github.com/dpiegdon/uart384</text>
<text x="180.7" y="178">USB/UART</text>
<text x="193.5" y="178">enabled</text>
<text x="203.6" y="178">dev-board</text>
<text x="216.9" y="178">for</text>
<text x="221.4" y="178">the</text>
<text x="226.2" y="178">ice40LP384</text>
<text x="178" y="184">Sheet:</text>
<text x="178" y="186.7">File:</text>
<text x="184.1" y="186.7">uart384.kicad_sch</text>
<text x="178" y="196.9">KiCad</text>
<text x="178" y="194.1">Size:</text>
<text x="184.7" y="194.1">A4</text>
<text x="185.7" y="196.9">E.D.A.</text>
<text x="193.3" y="196.9">9.0.2</text>
<text x="200" y="194.1">Date:</text>
<text x="207" y="194.1">2025-08-26</text>
<text x="263" y="194.3">Rev:</text>
<text x="263" y="196.9">Id:</text>
<text x="267.1" y="196.9">1/1</text>
<text x="269.4" y="194.3">v1.0</text>
</g>
<g font-size="1.8" fill="#840000">
<text x="35" y="11.9">1</text>
<text x="85" y="11.9">2</text>
<text x="135" y="11.9">3</text>
<text x="185" y="11.9">4</text>
<text x="235" y="11.9">5</text>
<text x="285" y="11.9">6</text>
<text x="10.3" y="35.9">A</text>
<text x="285.3" y="35.9">A</text>
<text x="10.3" y="85.9">B</text>
<text x="285.3" y="85.9">B</text>
<text x="10.3" y="135.9">C</text>
<text x="285.3" y="135.9">C</text>
<text x="10.3" y="185.9">D</text>
<text x="285.3" y="185.9">D</text>
<text x="35" y="199.9">1</text>
<text x="85" y="199.9">2</text>
<text x="135" y="199.9">3</text>
<text x="185" y="199.9">4</text>
<text x="235" y="199.9">5</text>
<text x="285" y="199.9">6</text>
</g>
<g font-size="1.8" fill="#006464">
<text x="135.1" y="23">PWR_FLAG</text>
<text x="143.4" y="22.5">+2V5</text>
<text x="33.1" y="35.2">J1</text>
<text x="39.6" y="35.2">PWR_FLAG</text>
<text x="53.3" y="35.2">VBUS</text>
<text x="84.1" y="35.2">PWR_FLAG</text>
<text x="130.7" y="35.2">+3V3</text>
<text x="168.8" y="35.2">U3</text>
<text x="183.2" y="30.8">+1V2</text>
<text x="31.3" y="37.7">USB_A</text>
<text x="147.8" y="36.4">LL4148</text>
<text x="148.4" y="39">D4</text>
<text x="161.9" y="37.7">MIC5365-1.2YC5</text>
<text x="33.3" y="42.8">VBUS</text>
<text x="35.3" y="47.9">D+</text>
<text x="55.8" y="46.6">C1</text>
<text x="62.2" y="46.6">C2</text>
<text x="71" y="46.6">+3V3</text>
<text x="123.2" y="47.9">R5</text>
<text x="130.7" y="46.6">C3</text>
<text x="139.7" y="46.6">C4</text>
<text x="163.1" y="42.8">VIN</text>
<text x="163.1" y="47.9">EN</text>
<text x="172.4" y="42.8">VOUT</text>
<text x="32.6" y="53.6" transform="rotate(-90 32.6 53.6)">Shield</text>
<text x="35.2" y="53.6" transform="rotate(-90 35.2 53.6)">GND</text>
<text x="35.3" y="50.4">D-</text>
<text x="55.9" y="51.7">1u</text>
<text x="61" y="51.7">100n</text>
<text x="123.2" y="50.4">1k</text>
<text x="128.3" y="51.7">100n</text>
<text x="139.7" y="51.7">4u7</text>
<text x="157.9" y="53">C5</text>
<text x="171" y="49" transform="rotate(-90 171 49)">GND</text>
<text x="188.4" y="53">C8</text>
<text x="76.2" y="56.7">R1</text>
<text x="76.2" y="59.3">4k7</text>
<text x="124.5" y="59.6">D2</text>
<text x="157.9" y="55.3">1u</text>
<text x="188.4" y="55.3">1u</text>
<text x="40.6" y="60.6">PWR_FLAG</text>
<text x="56.7" y="62.5" transform="rotate(-90 56.7 62.5)">GND</text>
<text x="63.1" y="62.5" transform="rotate(-90 63.1 62.5)">GND</text>
<text x="79.2" y="64.4">~{RST}</text>
<text x="89.8" y="65.3" transform="rotate(-90 89.8 65.3)">VDD</text>
<text x="94.9" y="64.4">TXD</text>
<text x="124.5" y="62.1">LED</text>
<text x="134.2" y="62.5" transform="rotate(-90 134.2 62.5)">GND</text>
<text x="137.7" y="60.6">GND</text>
<text x="32.3" y="68.2">GND</text>
<text x="87.2" y="68.4" transform="rotate(-90 87.2 68.4)">VREGIN</text>
<text x="94.6" y="66.9">RXD</text>
<text x="94.9" y="69.4">~{RTS}</text>
<text x="94.9" y="72">~{CTS}</text>
<text x="118.7" y="70">GND</text>
<text x="153" y="67.5">GND</text>
<text x="168.3" y="67.5">GND</text>
<text x="183.5" y="67.5">GND</text>
<text x="214.9" y="68.9">+3V3</text>
<text x="232.3" y="68.9">+2V5</text>
<text x="237.8" y="68.9">+1V2</text>
<text x="247" y="71.9">C10</text>
<text x="41.9" y="73.3">VBUS</text>
<text x="79.2" y="77.1">VBUS</text>
<text x="94.6" y="74.5">~{DSR}</text>
<text x="94.8" y="77.1">~{DTR}</text>
<text x="246.4" y="74.2">100n</text>
<text x="79.2" y="79.6">D-</text>
<text x="79.2" y="82.1">D+</text>
<text x="91.6" y="82.1">~{RI}/CLK</text>
<text x="94.5" y="79.6">~{DCD}</text>
<text x="168" y="83.5">C6</text>
<text x="178.2" y="83.5">C7</text>
<text x="188.4" y="83.5">C9</text>
<text x="202.4" y="83.5">R8</text>
<text x="44.2" y="84.5" transform="rotate(-90 44.2 84.5)">VCC</text>
<text x="53.6" y="89.7">PRTR5V0U2X</text>
<text x="58.3" y="87.2">D1</text>
<text x="89.6" y="87.2">SUSPEND</text>
<text x="89.6" y="89.8">~{SUSPEND}</text>
<text x="168" y="85.8">100n</text>
<text x="178.2" y="85.8">100n</text>
<text x="188.4" y="85.8">100n</text>
<text x="202.4" y="85.8">10K</text>
<text x="253.4" y="87.8">GND</text>
<text x="32" y="92.5">I/O1</text>
<text x="52.3" y="92.5">I/O2</text>
<text x="87.6" y="94.8">~{TXT}/GPIO.0</text>
<text x="111.8" y="94.8">R4</text>
<text x="218" y="94.4" transform="rotate(-90 218 94.4)">VCCIO</text>
<text x="220.6" y="94.4" transform="rotate(-90 220.6 94.4)">VCCIO</text>
<text x="223.1" y="94.4" transform="rotate(-90 223.1 94.4)">VCCIO</text>
<text x="225.7" y="94.4" transform="rotate(-90 225.7 94.4)">VCCIO</text>
<text x="240.9" y="92.5" transform="rotate(-90 240.9 92.5)">VCC</text>
<text x="84.6" y="99.9">RS485/GPIO.2</text>
<text x="87.3" y="97.4">~{RXT}/GPIO.1</text>
<text x="111.8" y="97.4">10K</text>
<text x="163.2" y="98">GND</text>
<text x="209.3" y="98.7">CRESET_B</text>
<text x="209.3" y="101.2">CDONE</text>
<text x="230.7" y="96.5" transform="rotate(-90 230.7 96.5)">VCC_SPI</text>
<text x="235.8" y="97" transform="rotate(-90 235.8 97)">VPP_2V5</text>
<text x="44.2" y="104.9" transform="rotate(-90 44.2 104.9)">GND</text>
<text x="83.2" y="102.5">~{WAKEUP}/GPIO.3</text>
<text x="92.1" y="105">GPIO.4</text>
<text x="92.1" y="107.5">GPIO.5</text>
<text x="107.2" y="107.5">GND</text>
<text x="209.3" y="105">12_SDO</text>
<text x="209.3" y="107.5">13_SDI</text>
<text x="42.4" y="113.9">GND</text>
<text x="92.1" y="110.1">GPIO.6</text>
<text x="209.3" y="110.1">14_SS</text>
<text x="209.3" y="112.6">15_SCK</text>
<text x="92" y="115.2">CHREN</text>
<text x="93.3" y="117.7">CHR0</text>
<text x="142.2" y="117.7">R6</text>
<text x="149.9" y="119">SW1</text>
<text x="167.6" y="117.7">R7</text>
<text x="239.8" y="116.4">20_GBIN</text>
<text x="245.3" y="119">22</text>
<text x="89.8" y="121.4" transform="rotate(-90 89.8 121.4)">GND</text>
<text x="91.1" y="125.3">U1</text>
<text x="93.3" y="120.2">CHR1</text>
<text x="142.2" y="120.2">1k</text>
<text x="167.6" y="120.2">1k</text>
<text x="209.3" y="120.2">1</text>
<text x="209.3" y="122.8">2</text>
<text x="209.3" y="125.3">5</text>
<text x="245.3" y="121.5">23</text>
<text x="245.3" y="124.1">26</text>
<text x="91.1" y="127.9">CP2102-QFN28</text>
<text x="143.5" y="129.5">D3</text>
<text x="143.5" y="132">LED</text>
<text x="153.3" y="130.4" transform="rotate(-90 153.3 130.4)">SW_Push</text>
<text x="168.9" y="129.5">D5</text>
<text x="168.9" y="132">LED</text>
<text x="209.3" y="127.9">6_GBIN</text>
<text x="209.3" y="131.7">7</text>
<text x="239.8" y="130.4">29_GBIN</text>
<text x="245.3" y="127.9">27</text>
<text x="86.9" y="132.9">GND</text>
<text x="209.3" y="134.2">8_GBIN</text>
<text x="209.3" y="136.8">18</text>
<text x="239.8" y="132.9">30_GBIN</text>
<text x="245.3" y="135.5">31</text>
<text x="37.1" y="140.6">TC2050</text>
<text x="39.5" y="138">J2</text>
<text x="102.8" y="143.1">+3V3</text>
<text x="137.8" y="139.9">GND</text>
<text x="154.2" y="140.6">GND</text>
<text x="163.2" y="139.9">GND</text>
<text x="209.3" y="139.3">19_GBIN</text>
<text x="245.3" y="139.3">32</text>
<text x="58.3" y="148.2">+3V3</text>
<text x="151" y="145.6">+3V3</text>
<text x="228.2" y="147.6" transform="rotate(-90 228.2 147.6)">GND</text>
<text x="230.7" y="147.6" transform="rotate(-90 230.7 147.6)">GND</text>
<text x="98.3" y="155.8">~{CS}</text>
<text x="73.6" y="158.3">+3V3</text>
<text x="98.3" y="158.3">SCK</text>
<text x="98.3" y="160.9">SI/IO0</text>
<text x="106.3" y="156.7" transform="rotate(-90 106.3 156.7)">VCC</text>
<text x="154.5" y="160.6" transform="rotate(-90 154.5 160.6)">V+</text>
<text x="160" y="159.5">XO32</text>
<text x="161.3" y="157">Y1</text>
<text x="18.3" y="163.4">GND</text>
<text x="24" y="166">+3V3</text>
<text x="39.4" y="167.2">J3</text>
<text x="52" y="166">+3V3</text>
<text x="80.6" y="166">10K</text>
<text x="81.2" y="163.4">R2</text>
<text x="98.3" y="163.4">SO/IO1</text>
<text x="98.3" y="166">~{WP}/IO2</text>
<text x="114.3" y="162.2">U2</text>
<text x="114.3" y="164.7">AT25DF256-XMHN-T</text>
<text x="148.8" y="163.4">EN</text>
<text x="154.5" y="167.4" transform="rotate(-90 154.5 167.4)">GND</text>
<text x="154.7" y="163.4">OUT</text>
<text x="225.4" y="164">GND</text>
<text x="29.8" y="169.8">Conn_02x06_Odd_Even</text>
<text x="80.6" y="168.5">10K</text>
<text x="81.2" y="171">R3</text>
<text x="98.3" y="168.5">~{HOLD}/IO3</text>
<text x="106.3" y="172.2" transform="rotate(-90 106.3 172.2)">GND</text>
<text x="151.6" y="178.7">GND</text>
<text x="103.4" y="183.7">GND</text>
<text x="24.6" y="193.9">GND</text>
<text x="52.6" y="193.9">GND</text>
</g>
<g font-size="1.8" fill="#a90000">
<text x="39.9" y="41.7">1</text>
<text x="160.6" y="41.7">1</text>
<text x="178.4" y="41.7">5</text>
<text x="39.9" y="46.7">3</text>
<text x="160.6" y="46.7">3</text>
<text x="39.9" y="49.3">2</text>
<text x="169.9" y="51.5" transform="rotate(-90 169.9 51.5)">2</text>
<text x="31.5" y="56.6" transform="rotate(-90 31.5 56.6)">5</text>
<text x="34" y="56.6" transform="rotate(-90 34 56.6)">4</text>
<text x="76.8" y="63.2">9</text>
<text x="86.1" y="60.4" transform="rotate(-90 86.1 60.4)">7</text>
<text x="88.6" y="60.4" transform="rotate(-90 88.6 60.4)">6</text>
<text x="99" y="63.2">26</text>
<text x="99" y="65.8">25</text>
<text x="99" y="68.3">24</text>
<text x="99" y="70.9">23</text>
<text x="76.8" y="75.9">8</text>
<text x="99" y="73.4">27</text>
<text x="99" y="75.9">28</text>
<text x="46.4" y="83.3" transform="rotate(-90 46.4 83.3)">4</text>
<text x="76.8" y="78.5">5</text>
<text x="76.8" y="81">4</text>
<text x="99.6" y="78.5">1</text>
<text x="99.6" y="81">2</text>
<text x="99" y="86.1">12</text>
<text x="99" y="88.6">11</text>
<text x="216.9" y="85.8" transform="rotate(-90 216.9 85.8)">4</text>
<text x="219.5" y="85.8" transform="rotate(-90 219.5 85.8)">9</text>
<text x="222" y="86.4" transform="rotate(-90 222 86.4)">17</text>
<text x="224.5" y="86.4" transform="rotate(-90 224.5 86.4)">28</text>
<text x="229.6" y="86.4" transform="rotate(-90 229.6 86.4)">16</text>
<text x="234.7" y="86.4" transform="rotate(-90 234.7 86.4)">24</text>
<text x="239.8" y="86.4" transform="rotate(-90 239.8 86.4)">25</text>
<text x="33.6" y="94.7">2</text>
<text x="53.9" y="94.7">3</text>
<text x="99" y="93.7">19</text>
<text x="99" y="96.3">18</text>
<text x="99" y="98.8">17</text>
<text x="99" y="101.3">16</text>
<text x="204.4" y="97.5">10</text>
<text x="204.4" y="100.1">11</text>
<text x="46.4" y="103.6" transform="rotate(-90 46.4 103.6)">1</text>
<text x="99" y="103.9">22</text>
<text x="99" y="106.4">21</text>
<text x="204.4" y="103.9">12</text>
<text x="204.4" y="106.4">13</text>
<text x="99" y="109">20</text>
<text x="204.4" y="109">14</text>
<text x="204.4" y="111.5">15</text>
<text x="99" y="114">13</text>
<text x="99" y="116.6">15</text>
<text x="99" y="119.1">14</text>
<text x="205" y="119.1">1</text>
<text x="250.1" y="115.3">20</text>
<text x="250.1" y="117.9">22</text>
<text x="88.6" y="123.9" transform="rotate(-90 88.6 123.9)">3</text>
<text x="205" y="121.7">2</text>
<text x="205" y="124.2">5</text>
<text x="250.1" y="120.4">23</text>
<text x="250.1" y="122.9">26</text>
<text x="205" y="126.7">6</text>
<text x="205" y="130.6">7</text>
<text x="250.1" y="126.7">27</text>
<text x="250.1" y="129.3">29</text>
<text x="250.1" y="131.8">30</text>
<text x="204.4" y="135.6">18</text>
<text x="205" y="133.1">8</text>
<text x="250.1" y="134.4">31</text>
<text x="204.4" y="138.2">19</text>
<text x="250.1" y="138.2">32</text>
<text x="34.9" y="147.1">1</text>
<text x="34.9" y="149.6">2</text>
<text x="44.4" y="147.1">10</text>
<text x="45" y="149.6">9</text>
<text x="34.9" y="152.1">3</text>
<text x="34.9" y="154.7">4</text>
<text x="45" y="152.1">8</text>
<text x="45" y="154.7">7</text>
<text x="95.8" y="154.7">1</text>
<text x="105.2" y="151.8" transform="rotate(-90 105.2 151.8)">8</text>
<text x="227.1" y="152.4" transform="rotate(-90 227.1 152.4)">21</text>
<text x="229.6" y="151.8" transform="rotate(-90 229.6 151.8)">3</text>
<text x="34.9" y="157.2">5</text>
<text x="45" y="157.2">6</text>
<text x="95.8" y="157.2">6</text>
<text x="95.8" y="159.8">5</text>
<text x="153.4" y="156.9" transform="rotate(-90 153.4 156.9)">4</text>
<text x="95.8" y="162.3">2</text>
<text x="95.8" y="164.8">3</text>
<text x="95.8" y="167.4">7</text>
<text x="146.6" y="162.3">1</text>
<text x="159.3" y="162.3">3</text>
<text x="35.5" y="172.5">1</text>
<text x="44.4" y="172.5">2</text>
<text x="153.4" y="169.6" transform="rotate(-90 153.4 169.6)">2</text>
<text x="35.5" y="175">3</text>
<text x="35.5" y="177.5">5</text>
<text x="44.4" y="175">4</text>
<text x="44.4" y="177.5">6</text>
<text x="105.2" y="174.7" transform="rotate(-90 105.2 174.7)">4</text>
<text x="34.9" y="185.2">11</text>
<text x="35.5" y="180.1">7</text>
<text x="35.5" y="182.6">9</text>
<text x="43.8" y="182.6">10</text>
<text x="43.8" y="185.2">12</text>
<text x="44.4" y="180.1">8</text>
</g>
<g font-size="1.8" fill="#0f0f0f">
<text x="46.8" y="46.6">DP</text>
<text x="46.7" y="49.2">DN</text>
<text x="104.7" y="65.7">UART_RXD</text>
<text x="105" y="63.2">UART_TXD</text>
<text x="105" y="68.2">UART_RTS</text>
<text x="105" y="70.8">UART_CTS</text>
<text x="104.7" y="73.3">UART_DSR</text>
<text x="105" y="75.9">UART_DTR</text>
<text x="68.6" y="80.9">DP</text>
<text x="68.6" y="78.4">DN</text>
<text x="104.7" y="78.4">UART_DCD</text>
<text x="106.6" y="80.9">UART_RI</text>
<text x="24.1" y="92.4">DP</text>
<text x="62" y="92.4">DN</text>
<text x="188" y="100">CDONE</text>
<text x="188" y="97.4">CRESET_B</text>
<text x="193" y="106.3">SDI</text>
<text x="193" y="103.8">SDO</text>
<text x="193" y="108.9">SS</text>
<text x="193" y="111.4">SCK</text>
<text x="186.2" y="119">UART_DTR</text>
<text x="261.6" y="115.2">GPIO5</text>
<text x="261.6" y="117.8">GPIO3</text>
<text x="186" y="121.6">UART_DSR</text>
<text x="186.3" y="124.1">UART_TXD</text>
<text x="261.6" y="122.8">GPIO8</text>
<text x="261.6" y="120.3">GPIO1</text>
<text x="186" y="126.7">UART_RXD</text>
<text x="186.3" y="130.5">UART_RTS</text>
<text x="261.6" y="129.2">GPIO4</text>
<text x="261.6" y="131.7">GPIO2</text>
<text x="261.6" y="126.7">GPIO6</text>
<text x="186.3" y="133">UART_CTS</text>
<text x="189.7" y="135.5">GPIO7</text>
<text x="261.6" y="134.3">UART_RI</text>
<text x="187.9" y="138.1">CLK32M</text>
<text x="261.6" y="138.1">UART_DCD</text>
<text x="24.1" y="149.5">CDONE</text>
<text x="24.1" y="147">SDO</text>
<text x="53.9" y="147">SDI</text>
<text x="54.5" y="149.5">SS</text>
<text x="24.1" y="152.1">CRESET_B</text>
<text x="53.2" y="152.1">SCK</text>
<text x="86.4" y="154.6">SS</text>
<text x="24.1" y="157.1">UART_TXD</text>
<text x="47.6" y="157.1">UART_RXD</text>
<text x="86.4" y="157.1">SCK</text>
<text x="86.4" y="159.7">SDO</text>
<text x="86.4" y="162.2">SDI</text>
<text x="163.8" y="162.2">CLK32M</text>
<text x="26.7" y="174.9">GPIO1</text>
<text x="26.7" y="177.5">GPIO3</text>
<text x="26.7" y="180">GPIO5</text>
<text x="48.7" y="180">GPIO6</text>
<text x="48.7" y="174.9">GPIO2</text>
<text x="48.7" y="177.5">GPIO4</text>
<text x="26.7" y="182.5">GPIO7</text>
<text x="48.7" y="182.5">GPIO8</text>
</g>
<g font-size="1.8" fill="#0000c2">
<text x="165.1" y="76">Close</text>
<text x="171.5" y="76">to</text>
<text x="174.5" y="76">VCCIO pins</text>
</g>
</svg>
